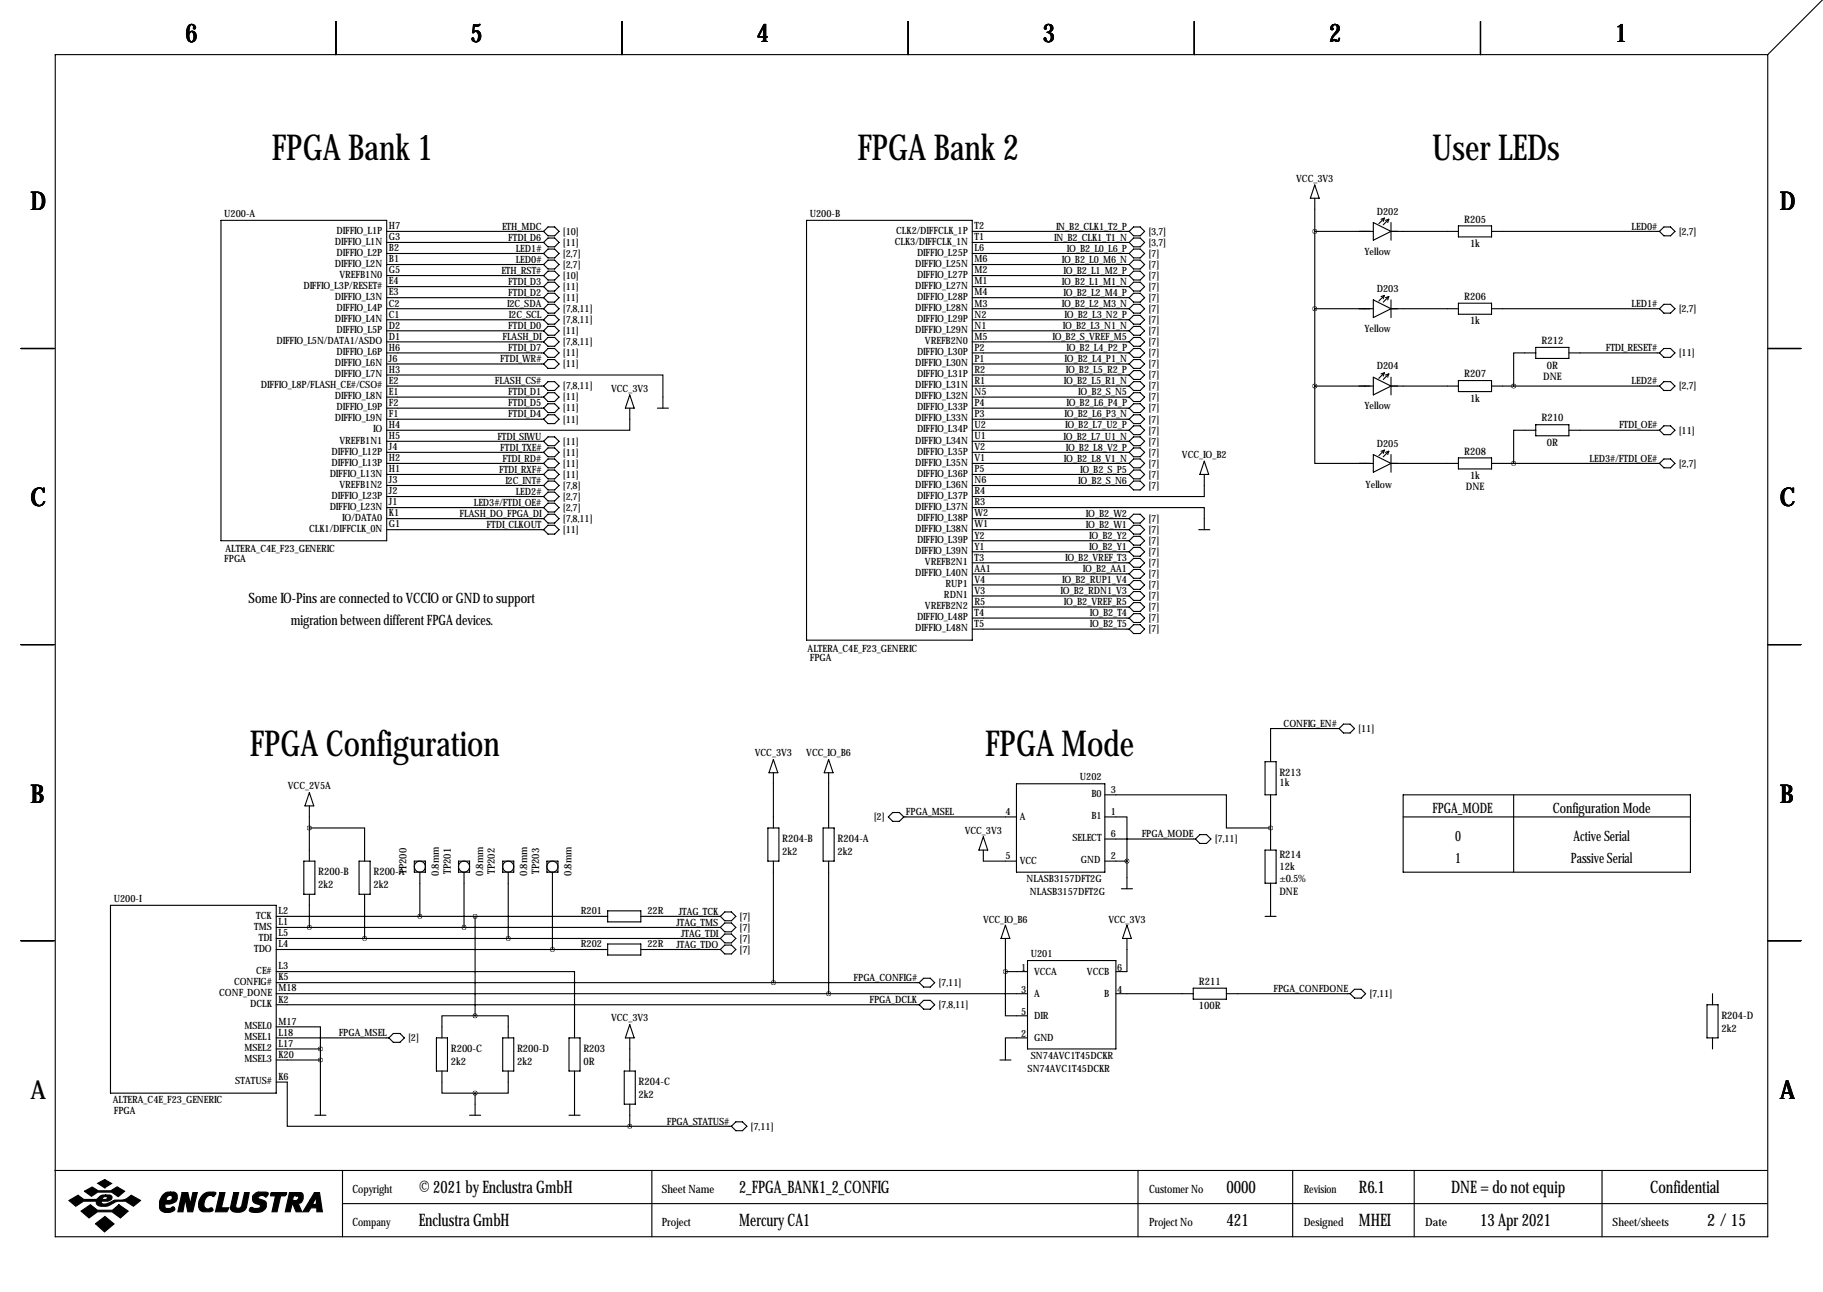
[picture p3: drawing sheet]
<svg xmlns="http://www.w3.org/2000/svg" width="419mm" height="297mm" viewBox="0 0 419 297" stroke-linecap="round" stroke-linejoin="round" font-family="sans-serif">
<g fill="none" stroke="#000" stroke-width=".25">
<path d="M419 -.1l-12.6 12.7M12.7 12.6h393.7v271.7h-393.7zM77.2 4.9v7.7M143 4.9v7.7M208.8 4.9v7.7M274.6 4.9v7.7M340.4 4.9v7.7M50.8 50.7h38.1v73.6h-38.1zM88.9 53.2h36.1M88.9 55.7h36.1M88.9 58.3h36.1M125 58.3l1-1h1.5l1 1-1 1h-1.5z"/>
<path d="M126 54.7h1.5l1 1-1 1.1h-1.5l-1-1.1zM126 52.2h1.5l1 1-1 1h-1.5l-1-1zM185.4 50.7h38.1v96.5h-38.1zM223.5 53.2h36.1M223.5 55.7h36.1M223.5 58.3h36.1M260.6 54.7h1.5l1 1-1 1.1h-1.5l-1-1.1zM260.6 52.2h1.5l1 1-1 1h-1.5l-1-1zM260.6 57.3h1.5l1 1-1 1h-1.5l-1-1zM260.6 59.8h1.5l1 1-1 1h-1.5l-1-1zM302.3 53.2h13.4M302.3 42.5l1 3.1h-2.1z"/>
<path d="M302.3 45.6v43.2M315.7 51.2l4.1 2-4.1 2zM318.3 50.2l-1.3 1.2M318.3 50.2l-.8 .2M318.3 50.2l-.3 .7M319.3 50.4l-.3 .8M319.3 50.4l-1.3 1.3M319.3 50.4l-.8 .3M319.8 53.2h15.5M319.8 51.2v4M335.3 51.9h7.6v2.6h-7.6zM342.9 53.2h38.6"/>
<path d="M381.5 53.2l1-1h1.5l1.1 1-1.1 1h-1.5zM88.9 60.8h36.1M88.9 63.4h36.1M88.9 65.9h36.1M88.9 68.4h36.1M88.9 71h36.1M88.9 73.5h36.1M88.9 76.1h36.1M88.9 78.6h36.1M125 60.8l1-1h1.5l1 1-1 1h-1.5zM126 62.3h1.5l1 1.1-1 1h-1.5l-1-1zM126 64.9h1.5l1 1-1 1h-1.5l-1-1z"/>
<path d="M126 67.4h1.5l1 1-1 1.1h-1.5l-1-1.1zM126 70h1.5l1 1-1 1h-1.5l-1-1zM126 72.5h1.5l1 1-1 1h-1.5l-1-1zM126 75h1.5l1 1.1-1 1h-1.5l-1-1zM126 77.6h1.5l1 1-1 1h-1.5l-1-1zM223.5 60.8h36.1M223.5 63.4h36.1M223.5 65.9h36.1M223.5 68.4h36.1M223.5 71h36.1M223.5 73.5h36.1M223.5 76.1h36.1"/>
<path d="M223.5 78.6h36.1M260.6 62.3h1.5l1 1.1-1 1h-1.5l-1-1zM260.6 64.9h1.5l1 1-1 1h-1.5l-1-1zM260.6 67.4h1.5l1 1-1 1.1h-1.5l-1-1.1zM260.6 70h1.5l1 1-1 1h-1.5l-1-1zM260.6 72.5h1.5l1 1-1 1h-1.5l-1-1zM260.6 75h1.5l1 1.1-1 1h-1.5l-1-1zM260.6 77.6h1.5l1 1-1 1h-1.5l-1-1zM302.3 71h13.4M315.7 68.9l4.1 2.1-4.1 2zM318.3 67.9l-1.3 1.3M318.3 67.9l-.8 .3"/>
<path d="M318.3 67.9l-.3 .8M319.3 68.2l-.3 .7M319.3 68.2l-1.3 1.3M319.3 68.2l-.8 .2M319.8 71h15.5M319.8 68.9v4.1M335.3 69.7h7.6v2.5h-7.6zM342.9 71h38.6M353.1 79.9h7.6v2.5h-7.6zM381.5 71l1-1h1.5l1.1 1-1.1 1h-1.5zM4.8 80.1h7.6M88.9 86.2h63.5v7.6"/>
<path d="M88.9 81.1h36.1M88.9 83.7h36.1M88.9 88.8h36.1M88.9 91.3h36.1M88.9 93.8h36.1M88.9 96.4h36.1M125 81.1l1-1h1.5l1 1-1 1.1h-1.5zM126 82.7h1.5l1 1-1 1h-1.5l-1-1zM126 87.7h1.5l1 1.1-1 1h-1.5l-1-1zM126 90.3h1.5l1 1-1 1h-1.5l-1-1zM126 92.8h1.5l1 1-1 1.1h-1.5l-1-1.1zM126 95.4h1.5l1 1-1 1h-1.5l-1-1z"/>
<path d="M144.8 93.8v5.1h-55.9M144.8 90.8l1 3h-2zM151.1 93.8h2.6M223.5 81.1h36.1M223.5 83.7h36.1M223.5 86.2h36.1M223.5 88.8h36.1M223.5 91.3h36.1M223.5 93.8h36.1M223.5 96.4h36.1M223.5 98.9h36.1M260.6 80.1h1.5l1 1-1 1.1h-1.5l-1-1.1z"/>
<path d="M260.6 82.7h1.5l1 1-1 1h-1.5l-1-1zM260.6 87.7h1.5l1 1.1-1 1h-1.5l-1-1zM260.6 90.3h1.5l1 1-1 1h-1.5l-1-1zM260.6 92.8h1.5l1 1-1 1.1h-1.5l-1-1.1zM260.6 95.4h1.5l1 1-1 1h-1.5l-1-1zM260.6 85.2h1.5l1 1-1 1h-1.5l-1-1zM260.6 97.9h1.5l1 1-1 1h-1.5l-1-1zM302.3 88.8v17.7h13.4M302.3 88.8h13.4M315.7 86.7l4.1 2.1-4.1 2zM318.3 85.7l-1.3 1.3M318.3 85.7l-.8 .3"/>
<path d="M318.3 85.7l-.3 .8M319.3 86l-.3 .7M319.3 86l-1.3 1.2M319.3 86l-.8 .2M319.8 88.8h15.5M319.8 86.7v4.1M335.3 87.5h7.6v2.5h-7.6zM342.9 88.8h38.6M353.1 98.9h-5.1v7.6M353.1 81.1h-5.1v7.7M353.1 97.6h7.6v2.6h-7.6zM360.7 81.1h20.8"/>
<path d="M360.7 98.9h20.8M381.5 81.1l1-1h1.5l1.1 1-1.1 1.1h-1.5zM381.5 88.8l1-1.1h1.5l1.1 1.1-1.1 1h-1.5zM381.5 98.9l1-1h1.5l1.1 1-1.1 1h-1.5zM406.4 80.1h7.6M88.9 101.5h36.1M88.9 104h36.1M88.9 106.5h36.1M88.9 109.1h36.1M88.9 111.6h36.1M88.9 114.2h36.1M88.9 116.7h36.1"/>
<path d="M88.9 119.2h36.1M125 109.1l1-1h1.5l1 1-1 1h-1.5zM126 100.4h1.5l1 1.1-1 1h-1.5l-1-1zM126 105.5h1.5l1 1-1 1.1h-1.5l-1-1.1zM126 110.6h1.5l1 1-1 1h-1.5l-1-1zM126 118.2h1.5l1 1-1 1.1h-1.5l-1-1.1zM126 103h1.5l1 1-1 1h-1.5l-1-1zM126 113.1h1.5l1 1.1-1 1h-1.5l-1-1zM126 115.7h1.5l1 1-1 1h-1.5l-1-1zM223.5 116.7h53.4v5.1M223.5 101.5h36.1M223.5 104h36.1"/>
<path d="M223.5 106.5h36.1M223.5 109.1h36.1M223.5 111.6h36.1M223.5 119.2h36.1M260.6 105.5h1.5l1 1-1 1.1h-1.5l-1-1.1zM260.6 100.4h1.5l1 1.1-1 1h-1.5l-1-1zM260.6 110.6h1.5l1 1-1 1h-1.5l-1-1zM260.6 118.2h1.5l1 1-1 1.1h-1.5l-1-1.1zM260.6 103h1.5l1 1-1 1h-1.5l-1-1zM260.6 108.1h1.5l1 1-1 1h-1.5l-1-1zM276.9 109.1v5.1h-53.4M276.9 106l1 3.1h-2.1z"/>
<path d="M315.7 104.5l4.1 2-4.1 2.1zM318.3 103.5l-1.3 1.3M318.3 103.5l-.8 .2M318.3 103.5l-.3 .8M319.3 103.7l-.3 .8M319.3 103.7l-1.3 1.3M319.3 103.7l-.8 .3M319.8 106.5h15.5M319.8 104.5v4.1M335.3 105.3h7.6v2.5h-7.6zM342.9 106.5h38.6M381.5 106.5l1-1h1.5l1.1 1-1.1 1.1h-1.5z"/>
<path d="M88.9 121.8h36.1M126 120.8h1.5l1 1-1 1h-1.5l-1-1zM223.5 124.3h36.1M223.5 121.8h36.1M223.5 126.9h36.1M223.5 129.4h36.1M223.5 131.9h36.1M223.5 134.5h36.1M223.5 137h36.1M223.5 139.6h36.1M260.6 120.8h1.5l1 1-1 1h-1.5l-1-1zM260.6 123.3h1.5l1 1-1 1h-1.5l-1-1z"/>
<path d="M260.6 125.8h1.5l1 1.1-1 1h-1.5l-1-1zM260.6 128.4h1.5l1 1-1 1h-1.5l-1-1zM260.6 130.9h1.5l1 1-1 1.1h-1.5l-1-1.1zM260.6 133.5h1.5l1 1-1 1h-1.5l-1-1zM260.6 136h1.5l1 1-1 1h-1.5l-1-1zM260.6 138.5h1.5l1 1.1-1 1h-1.5l-1-1zM275.6 121.8h2.5M4.8 148.2h7.6M223.5 142.1h36.1M223.5 144.6h36.1M260.6 141.1h1.5l1 1-1 1h-1.5l-1-1zM260.6 143.6h1.5l1 1-1 1.1h-1.5l-1-1.1z"/>
<path d="M406.4 148.2h7.6M177.8 177.7v12.7M177.8 174.6l1 3.1h-2zM190.5 177.7v12.7M190.5 174.6l1 3.1h-2zM290.8 175.1h2.6v7.6h-2.6zM307.8 167.5h-15.7v7.6M307.8 167.5l1.1-1h1.5l1 1-1 1h-1.5zM69.8 198h2.6v7.6h-2.6zM71.1 190.4h12.7v7.6M71.1 185.3v12.7M71.1 182.2l1 3.1h-2z"/>
<path d="M82.5 198h2.6v7.6h-2.6zM95.2 198h2.6v2.5h-2.6zM105.4 198h2.5v2.5h-2.5zM115.6 198h2.5v2.5h-2.5zM125.7 198h2.6v2.5h-2.6zM176.5 190.4h2.6v7.6h-2.6zM177.8 198v27.9M189.2 190.4h2.6v7.6h-2.6zM190.5 198v30.5M204.2 187.8l1-1h1.6l1 1-1 1h-1.6zM207.8 187.8h25.9M226.1 195.4v2.6h7.6"/>
<path d="M226.1 192.4l1 3h-2.1zM233.7 180.2h20.3v20.3h-20.3zM254 187.8h5.1v10.2M254 182.7h27.9v7.7h10.2M254 198h5.1M254 192.9h20.8M259.1 198v6.3M274.8 192.9l1-1h1.6l1 1-1 1h-1.6zM290.8 195.4h2.6v7.7h-2.6zM292.1 182.7v12.7M322.6 187.8h66M322.6 182.7h66v17.8h-66z"/>
<path d="M348 182.7v17.8M4.8 216.3h7.6M25.4 208.1h38.1v43.2h-38.1zM63.5 210.7h76.2M63.5 213.2h102.1M63.5 215.8h102.1M63.5 218.3h76.2M71.1 205.6v7.6M83.8 205.6v10.2M96.5 200.5v10.2M106.7 200.5v12.7M109.2 210.7v22.8"/>
<path d="M116.8 200.5v15.3M127 200.5v17.8M139.7 209.4h7.6v2.5h-7.6zM139.7 217h7.6v2.6h-7.6zM147.3 210.7h18.3M147.3 218.3h18.3M165.6 213.2l1-1h1.5l1.1 1-1.1 1h-1.5zM165.6 218.3l1-1h1.5l1.1 1-1.1 1h-1.5zM165.6 210.7l1-1h1.5l1.1 1-1.1 1h-1.5zM166.6 214.7h1.5l1.1 1.1-1.1 1h-1.5l-1-1zM231.1 212.7l1.1 3.1h-2.1zM231.1 215.8v7.6"/>
<path d="M257.8 204.3h2.5M259.1 212.7l1 3.1h-2zM259.1 215.8v7.6h-2.6M290.8 210.7h2.6M292.1 203.1v7.6M406.4 216.3h7.6M63.5 236.1h10.2v5.1M63.5 223.4h68.6v15.2M63.5 225.9h147.8M63.5 228.5h172.7M63.5 231h147.8M63.5 238.6h25.9"/>
<path d="M89.4 238.6l1-1h1.5l1.1 1-1.1 1h-1.5zM100.3 238.6h2.6v7.6h-2.6zM109.2 233.5h7.6v5.1M109.2 233.5h-7.6v5.1M115.6 238.6h2.5v7.6h-2.5zM130.8 238.6h2.5v7.6h-2.5zM144.8 235.6l1 3h-2zM144.8 238.6v7.6M211.3 225.9l1-1h1.6l1 1-1 1h-1.6zM212.3 230h1.6l1 1-1 1h-1.6l-1-1zM231.1 223.4v10.1h5.1M231.1 223.4h5.1"/>
<path d="M236.2 238.6h-5.1v5.1M236.2 220.8h20.3v20.4h-20.3zM256.5 228.5h17.8M274.3 227.2h7.6v2.5h-7.6zM281.9 228.5h28.5M311.4 227.4h1.5l1 1.1-1 1h-1.5l-1-1zM392.4 231h2.6v7.6h-2.6zM393.7 228.5v2.5M393.7 238.6v2.6M63.5 248.8h2.5v10.1h78.8M63.5 241.2h10.2M63.5 243.7h10.2"/>
<path d="M72.4 256.4h2.5M73.7 241.2v15.2M101.6 246.2v5.1h7.6M107.9 256.4h2.6M109.2 251.3v5.1M116.8 246.2v5.1h-7.6M130.8 256.4h2.5M132.1 246.2v10.2M143.5 246.2h2.5v7.7h-2.5zM144.8 253.9v5M144.8 258.9h23.3M169.2 257.9h1.5l1 1-1 1.1h-1.5l-1.1-1.1z"/>
<path d="M229.9 243.7h2.5M12.6 269.1h393.7M78.7 269.1v15.2M78.7 276.7h327.6M149.9 269.1v15.2M261.6 269.1v15.2M297.2 269.1v15.2M325.1 269.1v15.2M368.3 269.1v15.2"/>
<circle cx="96.5" cy="199.2" r="1.27"/>
<circle cx="106.7" cy="199.2" r="1.27"/>
<circle cx="116.8" cy="199.2" r="1.27"/>
<circle cx="127" cy="199.2" r="1.27"/>
</g>
<g fill="#000" stroke="#000" stroke-width=".25">
<path d="M15.8 276l2.1-1.2 1.4 1h2.8l.3-.2a1.77 1.77 0 0 1 1.9-.9v.4l-.6 .2-.2 .5h.9l.3-.6-.4-.1v-.4h.9a.59 .59 0 0 1 .6 .7l-.2 .4-.8 .4h-1.4l-.1 .1 .1 .4a3.2 3.2 0 0 0 2.7-.7l.3-.1a4 4 0 0 0 3.8-1.1l2.1 1.2-1.6 1.3a4 4 0 0 0-5.5-.2 2.66 2.66 0 0 1-2.9-.2l-.1-.7h-3l-1.8 1.1zM19.4 273.9l1.8-1 1.4 .9h2.9l1.4-.9 1.8 1-1.5 1.2-1.5-1h-3.2l-1.5 .9zM22.5 272l1.6-.8 1.6 .9-1.6 1zM18.6 278.4l2.2-1.4 1.6 1.2h3.5l1.4-1.2 2.2 1.4-1.8 1.6-1.9-1.4h-3.4l-1.9 1.4zM37.4 274.7a1.75 1.75 0 0 1 1.8-.6v.7a.82 .82 0 0 0-.8 1.2h.6a.6 .6 0 0 0 .6-.5 .6 .6 0 0 0-.4-.7v-.7h.8l.5 .3a1.61 1.61 0 0 1 0 1.7 1.61 1.61 0 0 1-1.5 .7h-1v.9l.2 .1h.9l.7-.4 .4 .4a1.06 1.06 0 0 1-1.3 1 1.82 1.82 0 0 1-2.2-1.1 3.5 3.5 0 0 1 .7-3zM41.9 274.2h1.3l.5 2.6 .6-2.6h1.1l-1.1 4.4h-1.1l-.6-2.9-.5 2.9h-1.2zM46.7 274.6a2.78 2.78 0 0 1 2.9-.4l-.4 .9a1.32 1.32 0 0 0-2.1 .8l-.2 .8a.98 .98 0 0 0 1.1 1.2 .55 .55 0 0 1 .6-.2 .55 .55 0 0 1 .4 .6l-.7 .3-1.8-.1a1.79 1.79 0 0 1-.8-2.3zM50.5 274.2h1.2l-.8 3.5h1.7l-.4 .9h-2.7zM53.7 274.2h1.2l-.7 3.1a.73 .73 0 0 0 .7 .5 .73 .73 0 0 0 .7-.6l.6-3h1.1l-.7 3.4a2.28 2.28 0 0 1-3.6 .4v-.4zM58.3 274.7l.8-.6h2.1l.5 .2v.2l-.6 .7a.96 .96 0 0 0-1-.4 .96 .96 0 0 0-.8 .6l1.7 .8a1.71 1.71 0 0 1-.1 1.8 1.71 1.71 0 0 1-1.7 .8l-1.4-.2a.51 .51 0 0 1-.4-.7 .51 .51 0 0 1 .8-.2l1 .1a.52 .52 0 0 0 .6-.2 .52 .52 0 0 0-.2-.7 1.39 1.39 0 0 1-1.4-.6 1.39 1.39 0 0 1 .1-1.6zM62.2 274.4l.2-.2h3.5l-.1 .4-.3 .3h-1l-.8 3.7h-1.2l.8-3.7h-1.1zM66.5 274.2h1.7v.7h-.7l-.2 1.1h.9l.3-.3a.44 .44 0 0 0 .1-.5 .44 .44 0 0 0-.4-.3v-.7h1l.3 .2 .2 .3v.9a1.03 1.03 0 0 1-1.2 1l.9 2h-1.3l-.8-1.8h-.1l-.5 1.8h-1.1z"/>
<path d="M72.3 274.2h1.2l.6 4.4h-1.3v-.9h-1.3l-.6 .9h-1.3l1.7-2.7h1l-.4 .8 .2 .2h.4l.2-.2v-1.5l-.4 .7h-1zM21.9 281.3l2.2-1.6 2.1 1.7-2.2 1.8z"/>
</g>
<path d="M71.1 213.2a.05 .05 0 0 0 .1 0 .05 .05 0 0 0-.1 0zM83.8 215.8a.05 .05 0 0 0 .1 0 .05 .05 0 0 0-.1 0zM144.7 258.9a.05 .05 0 0 0 .1 0 .05 .05 0 0 0-.1 0zM302.2 53.2a.05 .05 0 0 0 .1 0 .05 .05 0 0 0-.1 0zM302.2 71a.05 .05 0 0 0 .1 0 .05 .05 0 0 0-.1 0zM302.2 88.8a.05 .05 0 0 0 .1 0 .05 .05 0 0 0-.1 0zM347.9 106.5a.05 .05 0 0 0 .1 0 .05 .05 0 0 0-.1 0zM96.5 210.7a.05 .05 0 0 0 .1 0 .05 .05 0 0 0-.1 0zM106.6 213.2a.05 .05 0 0 0 .1 0 .05 .05 0 0 0-.1 0zM116.8 215.8a.05 .05 0 0 0 .1 0 .05 .05 0 0 0-.1 0zM109.2 251.3a.05 .05 0 0 0 .1 0 .05 .05 0 0 0-.1 0zM73.6 241.2a.05 .05 0 0 0 .1 0 .05 .05 0 0 0-.1 0zM73.6 243.7a.05 .05 0 0 0 .1 0 .05 .05 0 0 0-.1 0zM71.1 190.4a.05 .05 0 0 0 .1 0 .05 .05 0 0 0-.1 0zM347.9 88.8a.05 .05 0 0 0 .1 0 .05 .05 0 0 0-.1 0zM109.2 210.7a.05 .05 0 0 0 .1 0 .05 .05 0 0 0-.1 0zM109.2 233.5a.05 .05 0 0 0 .1 0 .05 .05 0 0 0-.1 0zM231.1 223.4a.05 .05 0 0 0 .1 0 .05 .05 0 0 0-.1 0zM259 198a.05 .05 0 0 0 .1 0 .05 .05 0 0 0-.1 0z" fill="#000" stroke="#000" stroke-width="1"/>
<g font-size="8.2">
<text x="62.5" y="36.7">FPGA Bank 1</text>
<text x="197.1" y="36.7">FPGA Bank 2</text>
<text x="329.3" y="36.7">User LEDs</text>
<text x="57.4" y="173.8">FPGA Configuration</text>
<text x="226.5" y="173.8">FPGA Mode</text>
</g>
<g font-size="5.9">
<text x="42.7" y="9.8">6</text>
<text x="108.2" y="9.8">5</text>
<text x="174" y="9.8">4</text>
<text x="239.8" y="9.8">3</text>
<text x="305.6" y="9.8">2</text>
<text x="371.3" y="9.8">1</text>
<text x="7" y="48.4">D</text>
<text x="409.2" y="48.4">D</text>
<text x="7" y="116.4">C</text>
<text x="409.2" y="116.4">C</text>
<text x="7" y="184.5">B</text>
<text x="409.2" y="184.5">B</text>
<text x="7" y="252.6">A</text>
<text x="409.2" y="252.6">A</text>
</g>
<g font-size="4">
<text x="96.3" y="274.2">© 2021 by Enclustra GmbH</text>
<text x="169.9" y="274.2">2_FPGA_BANK1_2_CONFIG</text>
<text x="281.9" y="274.2">0000</text>
<text x="312.4" y="274.2">R6.1</text>
<text x="333.6" y="274.2">DNE = do not equip</text>
<text x="379.4" y="274.2">Confidential</text>
<text x="96.3" y="281.8">Enclustra GmbH</text>
<text x="169.9" y="281.8">Mercury CA1</text>
<text x="281.9" y="281.8">421</text>
<text x="312.4" y="281.8">MHEI</text>
<text x="340.3" y="281.8">13 Apr 2021</text>
<text x="392.5" y="281.8">2 / 15</text>
</g>
<g font-size="3.3">
<text x="57.1" y="138.5">Some IO-Pins are connected to VCCIO or GND to support</text>
<text x="66.9" y="143.6">migration between different FPGA devices.</text>
<text x="329.3" y="186.8">FPGA_MODE</text>
<text x="357" y="186.8">Configuration Mode</text>
<text x="334.5" y="193.4">0</text>
<text x="361.7" y="193.4">Active Serial</text>
<text x="334.5" y="198.5">1</text>
<text x="361.1" y="198.5">Passive Serial</text>
</g>
<g font-size="2.6">
<text x="81" y="274.2">Copyright</text>
<text x="152.1" y="274.2">Sheet Name</text>
<text x="264.2" y="274.2">Customer No</text>
<text x="299.7" y="274.2">Revision</text>
<text x="81" y="281.8">Company</text>
<text x="152.1" y="281.8">Project</text>
<text x="264.2" y="281.8">Project No</text>
<text x="299.7" y="281.8">Designed</text>
<text x="327.7" y="281.8">Date</text>
<text x="370.7" y="281.8">Sheet/sheets</text>
</g>
<g font-size="2.4">
<text x="336.6" y="51.2">R205</text>
<text x="337.9" y="56.8">1k</text>
<text x="336.6" y="68.9">R206</text>
<text x="337.9" y="74.5">1k</text>
<text x="354.4" y="79.1">R212</text>
<text x="336.6" y="86.7">R207</text>
<text x="354.8" y="87.3">DNE</text>
<text x="355.6" y="84.8">0R</text>
<text x="337.9" y="92.3">1k</text>
<text x="354.4" y="96.9">R210</text>
<text x="336.6" y="104.5">R208</text>
<text x="355.6" y="102.5">0R</text>
<text x="337" y="112.7">DNE</text>
<text x="337.9" y="110.1">1k</text>
<text x="294.1" y="178.4">R213</text>
<text x="294.1" y="180.7">1k</text>
<text x="179.8" y="193.7">R204-B</text>
<text x="179.8" y="196.5">2k2</text>
<text x="192.5" y="193.7">R204-A</text>
<text x="192.5" y="196.5">2k2</text>
<text x="294.1" y="197.2">R214</text>
<text x="73.2" y="201.3">R200-B</text>
<text x="85.9" y="201.3">R200-A</text>
<text x="93.5" y="201" transform="rotate(-90 93.5 201)">TP200</text>
<text x="100.9" y="201.3" transform="rotate(-90 100.9 201.3)">0.8mm</text>
<text x="103.6" y="201" transform="rotate(-90 103.6 201)">TP201</text>
<text x="111.1" y="201.3" transform="rotate(-90 111.1 201.3)">0.8mm</text>
<text x="113.8" y="201" transform="rotate(-90 113.8 201)">TP202</text>
<text x="121.2" y="201.3" transform="rotate(-90 121.2 201.3)">0.8mm</text>
<text x="124" y="201" transform="rotate(-90 124 201)">TP203</text>
<text x="131.4" y="201.3" transform="rotate(-90 131.4 201.3)">0.8mm</text>
<text x="294.1" y="200">12k</text>
<text x="294.1" y="202.9">±0.5%</text>
<text x="73.2" y="204.1">2k2</text>
<text x="85.9" y="204.1">2k2</text>
<text x="294.1" y="205.7">DNE</text>
<text x="275.6" y="226.4">R211</text>
<text x="275.6" y="232">100R</text>
<text x="395.7" y="234.3">R204-D</text>
<text x="395.7" y="237.2">2k2</text>
<text x="103.6" y="241.9">R200-C</text>
<text x="103.6" y="244.8">2k2</text>
<text x="118.9" y="241.9">R200-D</text>
<text x="118.9" y="244.8">2k2</text>
<text x="134.1" y="241.9">R203</text>
<text x="134.1" y="244.8">0R</text>
<text x="146.8" y="249.5">R204-C</text>
<text x="146.8" y="252.4">2k2</text>
</g>
<g font-size="2.3">
<text x="298" y="41.8">VCC_3V3</text>
<text x="51.6" y="49.9">U200-A</text>
<text x="77.4" y="53.7">DIFFIO_L1P</text>
<text x="89.4" y="52.7">H7</text>
<text x="115.4" y="52.8">ETH_MDC</text>
<text x="129.4" y="54">[10]</text>
<text x="186.2" y="49.9">U200-B</text>
<text x="206" y="53.7">CLK2/DIFFCLK_1P</text>
<text x="224" y="52.7">T2</text>
<text x="242.8" y="52.8">IN_B2_CLK1_T2_P</text>
<text x="264" y="54">[3,7]</text>
<text x="316.5" y="49.4">D202</text>
<text x="375.1" y="52.8">LED0#</text>
<text x="385.9" y="54">[2,7]</text>
<text x="77" y="56.3">DIFFIO_L1N</text>
<text x="77.4" y="58.8">DIFFIO_L2P</text>
<text x="89.4" y="55.2">G3</text>
<text x="89.4" y="57.8">B2</text>
<text x="116.8" y="55.3">FTDI_D6</text>
<text x="118.6" y="57.9">LED1#</text>
<text x="129.4" y="56.5">[11]</text>
<text x="129.4" y="59">[2,7]</text>
<text x="205.7" y="56.3">CLK3/DIFFCLK_1N</text>
<text x="210.8" y="58.8">DIFFIO_L25P</text>
<text x="224" y="55.2">T1</text>
<text x="224" y="57.8">L6</text>
<text x="242.4" y="55.3">IN_B2_CLK1_T1_N</text>
<text x="245.3" y="57.9">IO_B2_L0_L6_P</text>
<text x="264" y="56.5">[3,7]</text>
<text x="264" y="59">[7]</text>
<text x="313.7" y="58.5">Yellow</text>
<text x="77" y="61.3">DIFFIO_L2N</text>
<text x="78" y="63.9">VREFB1N0</text>
<text x="89.4" y="60.3">B1</text>
<text x="89.4" y="62.9">G5</text>
<text x="89.4" y="65.4">E4</text>
<text x="115.3" y="63">ETH_RST#</text>
<text x="116.8" y="65.5">FTDI_D3</text>
<text x="118.6" y="60.4">LED0#</text>
<text x="129.4" y="64.1">[10]</text>
<text x="129.4" y="61.6">[2,7]</text>
<text x="210.4" y="61.3">DIFFIO_L25N</text>
<text x="210.8" y="63.9">DIFFIO_L27P</text>
<text x="224" y="60.3">M6</text>
<text x="224" y="62.9">M2</text>
<text x="224" y="65.4">M1</text>
<text x="244.1" y="60.4">IO_B2_L0_M6_N</text>
<text x="244.1" y="65.5">IO_B2_L1_M1_N</text>
<text x="244.5" y="63">IO_B2_L1_M2_P</text>
<text x="264" y="61.6">[7]</text>
<text x="264" y="64.1">[7]</text>
<text x="69.7" y="66.4">DIFFIO_L3P/RESET#</text>
<text x="77" y="69">DIFFIO_L3N</text>
<text x="77.4" y="71.5">DIFFIO_L4P</text>
<text x="89.4" y="67.9">E3</text>
<text x="89.4" y="70.5">C2</text>
<text x="116.6" y="70.6">I2C_SDA</text>
<text x="116.8" y="68">FTDI_D2</text>
<text x="129.4" y="66.7">[11]</text>
<text x="129.4" y="69.2">[11]</text>
<text x="129.4" y="71.7">[7,8,11]</text>
<text x="210.4" y="66.4">DIFFIO_L27N</text>
<text x="210.4" y="71.5">DIFFIO_L28N</text>
<text x="210.8" y="69">DIFFIO_L28P</text>
<text x="224" y="67.9">M4</text>
<text x="224" y="70.5">M3</text>
<text x="244.1" y="70.6">IO_B2_L2_M3_N</text>
<text x="244.5" y="68">IO_B2_L2_M4_P</text>
<text x="264" y="66.7">[7]</text>
<text x="264" y="69.2">[7]</text>
<text x="264" y="71.7">[7]</text>
<text x="316.5" y="67.2">D203</text>
<text x="375.1" y="70.6">LED1#</text>
<text x="385.9" y="71.7">[2,7]</text>
<text x="77" y="74">DIFFIO_L4N</text>
<text x="77.4" y="76.6">DIFFIO_L5P</text>
<text x="89.4" y="73">C1</text>
<text x="89.4" y="75.6">D2</text>
<text x="116.8" y="75.7">FTDI_D0</text>
<text x="117" y="73.1">I2C_SCL</text>
<text x="129.4" y="74.3">[7,8,11]</text>
<text x="129.4" y="76.8">[11]</text>
<text x="210.4" y="76.6">DIFFIO_L29N</text>
<text x="210.8" y="74">DIFFIO_L29P</text>
<text x="224" y="73">N2</text>
<text x="224" y="75.6">N1</text>
<text x="244.3" y="75.7">IO_B2_L3_N1_N</text>
<text x="244.8" y="73.1">IO_B2_L3_N2_P</text>
<text x="264" y="74.3">[7]</text>
<text x="264" y="76.8">[7]</text>
<text x="313.7" y="76.3">Yellow</text>
<text x="63.6" y="79.1">DIFFIO_L5N/DATA1/ASDO</text>
<text x="77.4" y="81.7">DIFFIO_L6P</text>
<text x="89.4" y="78.1">D1</text>
<text x="89.4" y="80.6">H6</text>
<text x="89.4" y="83.2">J6</text>
<text x="115" y="83.3">FTDI_WR#</text>
<text x="115.5" y="78.2">FLASH_DI</text>
<text x="116.8" y="80.7">FTDI_D7</text>
<text x="129.4" y="79.4">[7,8,11]</text>
<text x="129.4" y="81.9">[11]</text>
<text x="210.8" y="81.7">DIFFIO_L30P</text>
<text x="212.6" y="79.1">VREFB2N0</text>
<text x="224" y="78.1">M5</text>
<text x="224" y="80.6">P2</text>
<text x="224" y="83.2">P1</text>
<text x="242" y="78.2">IO_B2_S_VREF_M5</text>
<text x="244.8" y="83.3">IO_B2_L4_P1_N</text>
<text x="245.2" y="80.7">IO_B2_L4_P2_P</text>
<text x="264" y="81.9">[7]</text>
<text x="264" y="79.4">[7]</text>
<text x="369.2" y="80.7">FTDI_RESET#</text>
<text x="385.9" y="81.9">[11]</text>
<text x="60" y="89.3">DIFFIO_L8P/FLASH_CE#/CSO#</text>
<text x="77" y="84.2">DIFFIO_L6N</text>
<text x="77" y="86.7">DIFFIO_L7N</text>
<text x="89.4" y="85.7">H3</text>
<text x="89.4" y="88.3">E2</text>
<text x="113.8" y="88.4">FLASH_CS#</text>
<text x="129.4" y="84.4">[11]</text>
<text x="129.4" y="89.5">[7,8,11]</text>
<text x="210.4" y="84.2">DIFFIO_L30N</text>
<text x="210.4" y="89.3">DIFFIO_L31N</text>
<text x="210.8" y="86.7">DIFFIO_L31P</text>
<text x="224" y="85.7">R2</text>
<text x="224" y="88.3">R1</text>
<text x="244.6" y="88.4">IO_B2_L5_R1_N</text>
<text x="245" y="85.8">IO_B2_L5_R2_P</text>
<text x="264" y="84.4">[7]</text>
<text x="264" y="87">[7]</text>
<text x="264" y="89.5">[7]</text>
<text x="316.5" y="84.9">D204</text>
<text x="375.1" y="88.4">LED2#</text>
<text x="385.9" y="89.5">[2,7]</text>
<text x="77" y="91.8">DIFFIO_L8N</text>
<text x="77.4" y="94.4">DIFFIO_L9P</text>
<text x="89.4" y="90.8">E1</text>
<text x="89.4" y="93.3">F2</text>
<text x="89.4" y="95.9">F1</text>
<text x="116.8" y="90.9">FTDI_D1</text>
<text x="116.8" y="93.4">FTDI_D5</text>
<text x="116.8" y="96">FTDI_D4</text>
<text x="129.4" y="92.1">[11]</text>
<text x="129.4" y="94.6">[11]</text>
<text x="140.5" y="90">VCC_3V3</text>
<text x="210.4" y="91.8">DIFFIO_L32N</text>
<text x="210.8" y="94.4">DIFFIO_L33P</text>
<text x="224" y="90.8">N5</text>
<text x="224" y="93.3">P4</text>
<text x="224" y="95.9">P3</text>
<text x="244.8" y="96">IO_B2_L6_P3_N</text>
<text x="245.2" y="93.4">IO_B2_L6_P4_P</text>
<text x="247.9" y="90.9">IO_B2_S_N5</text>
<text x="264" y="94.6">[7]</text>
<text x="264" y="92.1">[7]</text>
<text x="313.7" y="94.1">Yellow</text>
<text x="77" y="96.9">DIFFIO_L9N</text>
<text x="78" y="102">VREFB1N1</text>
<text x="85.8" y="99.4">IO</text>
<text x="89.4" y="98.4">H4</text>
<text x="89.4" y="101">H5</text>
<text x="114.4" y="101.1">FTDI_SIWU</text>
<text x="129.4" y="97.1">[11]</text>
<text x="210.4" y="96.9">DIFFIO_L33N</text>
<text x="210.4" y="102">DIFFIO_L34N</text>
<text x="210.8" y="99.4">DIFFIO_L34P</text>
<text x="224" y="98.4">U2</text>
<text x="224" y="101">U1</text>
<text x="244.5" y="101.1">IO_B2_L7_U1_N</text>
<text x="244.9" y="98.5">IO_B2_L7_U2_P</text>
<text x="264" y="97.1">[7]</text>
<text x="264" y="99.7">[7]</text>
<text x="372.2" y="98.5">FTDI_OE#</text>
<text x="385.9" y="99.7">[11]</text>
<text x="76.2" y="104.5">DIFFIO_L12P</text>
<text x="76.2" y="107.1">DIFFIO_L13P</text>
<text x="89.4" y="103.5">J4</text>
<text x="89.4" y="106">H2</text>
<text x="115" y="103.6">FTDI_TXE#</text>
<text x="115.5" y="106.1">FTDI_RD#</text>
<text x="129.4" y="102.2">[11]</text>
<text x="129.4" y="107.3">[11]</text>
<text x="129.4" y="104.8">[11]</text>
<text x="210.4" y="107.1">DIFFIO_L35N</text>
<text x="210.8" y="104.5">DIFFIO_L35P</text>
<text x="224" y="103.5">V2</text>
<text x="224" y="106">V1</text>
<text x="244.6" y="106.1">IO_B2_L8_V1_N</text>
<text x="245" y="103.6">IO_B2_L8_V2_P</text>
<text x="264" y="102.2">[7]</text>
<text x="264" y="104.8">[7]</text>
<text x="264" y="107.3">[7]</text>
<text x="271.7" y="105.3">VCC_IO_B2</text>
<text x="316.5" y="102.7">D205</text>
<text x="365.5" y="106.1">LED3#/FTDI_OE#</text>
<text x="385.9" y="107.3">[2,7]</text>
<text x="75.8" y="109.6">DIFFIO_L13N</text>
<text x="78" y="112.1">VREFB1N2</text>
<text x="89.4" y="108.6">H1</text>
<text x="89.4" y="111.1">J3</text>
<text x="89.4" y="113.7">J2</text>
<text x="114.8" y="108.7">FTDI_RXF#</text>
<text x="116.2" y="111.2">I2C_INT#</text>
<text x="118.6" y="113.8">LED2#</text>
<text x="129.4" y="112.4">[7,8]</text>
<text x="129.4" y="109.8">[11]</text>
<text x="210.4" y="112.1">DIFFIO_L36N</text>
<text x="210.8" y="109.6">DIFFIO_L36P</text>
<text x="224" y="108.6">P5</text>
<text x="224" y="111.1">N6</text>
<text x="224" y="113.7">R4</text>
<text x="247.9" y="111.2">IO_B2_S_N6</text>
<text x="248.3" y="108.7">IO_B2_S_P5</text>
<text x="264" y="109.8">[7]</text>
<text x="264" y="112.4">[7]</text>
<text x="313.9" y="112.1">Yellow</text>
<text x="75.8" y="117.2">DIFFIO_L23N</text>
<text x="76.2" y="114.7">DIFFIO_L23P</text>
<text x="78.7" y="119.8">IO/DATA0</text>
<text x="89.4" y="116.2">J1</text>
<text x="89.4" y="118.7">K1</text>
<text x="105.7" y="118.8">FLASH_DO_FPGA_DI</text>
<text x="108.9" y="116.3">LED3#/FTDI_OE#</text>
<text x="129.4" y="114.9">[2,7]</text>
<text x="129.4" y="117.5">[2,7]</text>
<text x="210.4" y="117.2">DIFFIO_L37N</text>
<text x="210.8" y="114.7">DIFFIO_L37P</text>
<text x="210.8" y="119.8">DIFFIO_L38P</text>
<text x="224" y="116.2">R3</text>
<text x="224" y="118.7">W2</text>
<text x="249.6" y="118.8">IO_B2_W2</text>
<text x="71.1" y="122.3">CLK1/DIFFCLK_0N</text>
<text x="89.4" y="121.3">G1</text>
<text x="111.9" y="121.4">FTDI_CLKOUT</text>
<text x="129.4" y="122.5">[11]</text>
<text x="129.4" y="120">[7,8,11]</text>
<text x="210.4" y="122.3">DIFFIO_L38N</text>
<text x="210.8" y="124.8">DIFFIO_L39P</text>
<text x="224" y="121.3">W1</text>
<text x="224" y="123.8">Y2</text>
<text x="249.6" y="121.4">IO_B2_W1</text>
<text x="250.4" y="123.9">IO_B2_Y2</text>
<text x="264" y="120">[7]</text>
<text x="264" y="122.5">[7]</text>
<text x="264" y="125.1">[7]</text>
<text x="51.6" y="129.2">FPGA</text>
<text x="51.8" y="126.9">ALTERA_C4E_F23_GENERIC</text>
<text x="210.4" y="127.4">DIFFIO_L39N</text>
<text x="212.6" y="129.9">VREFB2N1</text>
<text x="224" y="126.4">Y1</text>
<text x="224" y="128.9">T3</text>
<text x="224" y="131.4">AA1</text>
<text x="244.9" y="129">IO_B2_VREF_T3</text>
<text x="249" y="131.5">IO_B2_AA1</text>
<text x="250.4" y="126.5">IO_B2_Y1</text>
<text x="264" y="127.6">[7]</text>
<text x="264" y="130.2">[7]</text>
<text x="210.4" y="132.5">DIFFIO_L40N</text>
<text x="217" y="137.5">RDN1</text>
<text x="217.4" y="135">RUP1</text>
<text x="224" y="134">V4</text>
<text x="224" y="136.5">V3</text>
<text x="243.8" y="136.6">IO_B2_RDN1_V3</text>
<text x="244.2" y="134.1">IO_B2_RUP1_V4</text>
<text x="264" y="132.7">[7]</text>
<text x="264" y="135.2">[7]</text>
<text x="264" y="137.8">[7]</text>
<text x="210.8" y="142.6">DIFFIO_L48P</text>
<text x="212.6" y="140.1">VREFB2N2</text>
<text x="224" y="139.1">R5</text>
<text x="224" y="141.6">T4</text>
<text x="244.6" y="139.2">IO_B2_VREF_R5</text>
<text x="250.5" y="141.7">IO_B2_T4</text>
<text x="264" y="140.3">[7]</text>
<text x="264" y="142.9">[7]</text>
<text x="185.7" y="150">ALTERA_C4E_F23_GENERIC</text>
<text x="210.4" y="145.2">DIFFIO_L48N</text>
<text x="224" y="144.1">T5</text>
<text x="250.5" y="144.2">IO_B2_T5</text>
<text x="264" y="145.4">[7]</text>
<text x="186.2" y="152">FPGA</text>
<text x="295.1" y="167.1">CONFIG_EN#</text>
<text x="173.5" y="173.8">VCC_3V3</text>
<text x="185.4" y="173.8">VCC_IO_B6</text>
<text x="312.3" y="168.3">[11]</text>
<text x="248.3" y="179.4">U202</text>
<text x="66.2" y="181.5">VCC_2V5A</text>
<text x="250.9" y="183.3">B0</text>
<text x="255.4" y="182.2">3</text>
<text x="200.9" y="188.6">[2]</text>
<text x="208.3" y="187.4">FPGA_MSEL</text>
<text x="221.8" y="191.6">VCC_3V3</text>
<text x="231.1" y="187.3">4</text>
<text x="234.4" y="188.6">A</text>
<text x="250.9" y="188.3">B1</text>
<text x="255.4" y="187.3">1</text>
<text x="231.1" y="197.5">5</text>
<text x="246.5" y="193.4">SELECT</text>
<text x="255.4" y="192.4">6</text>
<text x="255.4" y="197.5">2</text>
<text x="262.5" y="192.5">FPGA_MODE</text>
<text x="279.2" y="193.7">[7,11]</text>
<text x="234.4" y="198.7">VCC</text>
<text x="236" y="202.8">NLASB3157DFT2G</text>
<text x="248.5" y="198.5">GND</text>
<text x="26.2" y="207.4">U200-I</text>
<text x="236.8" y="205.9">NLASB3157DFT2G</text>
<text x="58.4" y="213.7">TMS</text>
<text x="58.9" y="211.2">TCK</text>
<text x="64" y="210.2">L2</text>
<text x="64" y="212.7">L1</text>
<text x="64" y="215.3">L5</text>
<text x="133.6" y="210.2">R201</text>
<text x="148.8" y="210.2">22R</text>
<text x="155.5" y="212.8">JTAG_TMS</text>
<text x="156.1" y="210.3">JTAG_TCK</text>
<text x="156.6" y="215.4">JTAG_TDI</text>
<text x="170" y="211.4">[7]</text>
<text x="170" y="214">[7]</text>
<text x="226" y="212.2">VCC_IO_B6</text>
<text x="254.8" y="212.2">VCC_3V3</text>
<text x="58.4" y="218.8">TDO</text>
<text x="59.5" y="216.3">TDI</text>
<text x="64" y="217.8">L4</text>
<text x="133.6" y="217.8">R202</text>
<text x="148.8" y="217.8">22R</text>
<text x="155.5" y="217.9">JTAG_TDO</text>
<text x="170" y="216.5">[7]</text>
<text x="170" y="219.1">[7]</text>
<text x="237" y="220.1">U201</text>
<text x="53.8" y="226.4">CONFIG#</text>
<text x="58.9" y="223.9">CE#</text>
<text x="64" y="222.9">L3</text>
<text x="64" y="225.4">K5</text>
<text x="64" y="228">M18</text>
<text x="196.2" y="225.5">FPGA_CONFIG#</text>
<text x="215.7" y="226.7">[7,11]</text>
<text x="234.8" y="223.1">1</text>
<text x="237.7" y="224.1">VCCA</text>
<text x="249.9" y="224.1">VCCB</text>
<text x="256.8" y="223.1">6</text>
<text x="50.4" y="229">CONF_DONE</text>
<text x="57.5" y="231.5">DCLK</text>
<text x="64" y="230.5">K2</text>
<text x="199.9" y="230.6">FPGA_DCLK</text>
<text x="215.7" y="231.8">[7,8,11]</text>
<text x="234.8" y="228.2">3</text>
<text x="234.8" y="233.3">5</text>
<text x="237.7" y="229.2">A</text>
<text x="253.8" y="229.2">B</text>
<text x="256.8" y="228.2">4</text>
<text x="292.8" y="228.1">FPGA_CONFDONE</text>
<text x="314.8" y="229.2">[7,11]</text>
<text x="56.2" y="236.6">MSEL0</text>
<text x="56.2" y="239.1">MSEL1</text>
<text x="64" y="235.6">M17</text>
<text x="64" y="238.1">L18</text>
<text x="77.9" y="238.2">FPGA_MSEL</text>
<text x="93.8" y="239.4">[2]</text>
<text x="140.5" y="234.8">VCC_3V3</text>
<text x="234.8" y="238.4">2</text>
<text x="237.7" y="234.3">DIR</text>
<text x="237.7" y="239.4">GND</text>
<text x="56.2" y="241.7">MSEL2</text>
<text x="56.2" y="244.2">MSEL3</text>
<text x="64" y="240.7">L17</text>
<text x="64" y="243.2">K20</text>
<text x="237" y="243.5">SN74AVC1T45DCKR</text>
<text x="54.1" y="249.3">STATUS#</text>
<text x="64" y="248.3">K6</text>
<text x="236.2" y="246.5">SN74AVC1T45DCKR</text>
<text x="25.9" y="253.6">ALTERA_C4E_F23_GENERIC</text>
<text x="26.2" y="256.2">FPGA</text>
<text x="153.3" y="258.5">FPGA_STATUS#</text>
<text x="172.6" y="259.7">[7,11]</text>
</g>
</svg>
